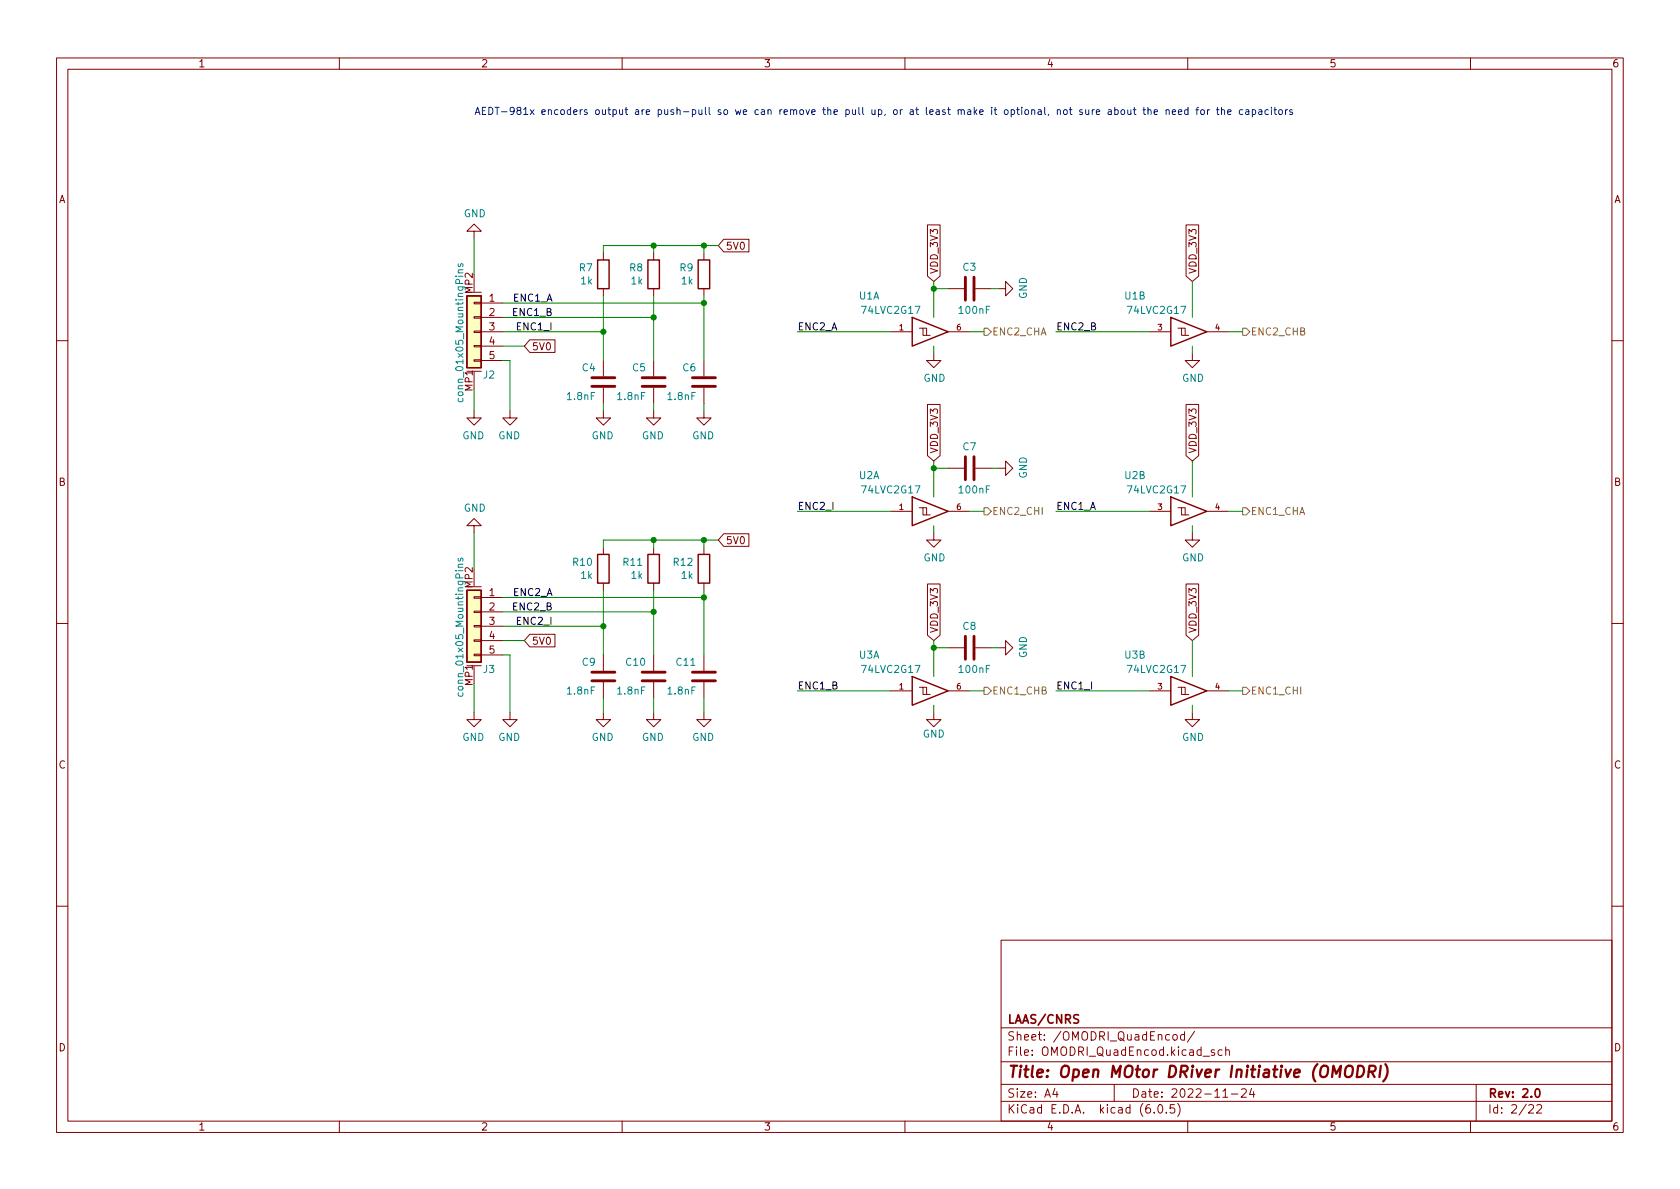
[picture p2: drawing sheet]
<svg xmlns="http://www.w3.org/2000/svg" width="297mm" height="210mm" viewBox="0 0 297 210" stroke-linecap="round" stroke-linejoin="round" font-family="sans-serif">
<g fill="none" stroke="#840000" stroke-width=".18">
<path d="M10 10.2h277v190.1h-277zM12 12.2h273v186.1h-273zM60 10.2v2M110 10.2v2M160 10.2v2M210 10.2v2M260 10.2v2M164 39.8h2.2v9l-1.1 1-1.1-1zM209.7 39.8h2.2v9l-1.1 1-1.1-1zM82.5 51.7h2.6M83.8 58.5h1.3v.3h-1.3zM83.8 56h1.3v.3h-1.3z"/>
<path d="M83.8 53.5h1.3v.2h-1.3zM83.8 40.9h-1.3l1.3-1.3 1.3 1.3h-1.3v1.3M83.8 48.5v3.1M85.1 53.6h3.8M85.1 56.1h3.8M85.1 58.7h3.8M106.7 44.7v1.3M106.7 51v1.3M115.6 44.7v1.3M115.6 51v1.3M124.5 44.7v1.3M124.5 51v1.3"/>
<path d="M128 42.3h4.4v2.2h-4.4l-1-1.1zM157.5 58.7h3.8M162.6 58h.6v1.3h1.3M163.2 58h.6v1.3M167.6 58.7h3.8M167.6 51h2.8M172.5 51h2.8M176.5 51h1.3v-1.2l1.3 1.2-1.3 1.3v-1.3M203.2 58.7h3.8M208.3 58h.6v1.3h1.3M208.9 58h.6v1.3M213.4 58.7h3.8"/>
<path d="M10 60.2h2M82.5 65.7h2.6M83.8 63.6h1.3v.3h-1.3zM83.8 61.1h1.3v.2h-1.3zM83.8 72.6v1.3h-1.3l1.3 1.3 1.3-1.3h-1.3M83.8 65.8v3M85.1 61.2h3.8M85.1 63.7h3.8M90.2 72.6v1.3h-1.3l1.3 1.3 1.2-1.3h-1.2M93.7 60.1h4.4v2.2h-4.4l-1-1.1zM106.7 72.6v1.3h-1.3l1.3 1.3 1.2-1.3h-1.2M106.7 63.7v2.8"/>
<path d="M106.7 68.6v2.8M115.6 72.6v1.3h-1.3l1.3 1.3 1.2-1.3h-1.2M115.6 63.7v2.8M115.6 68.6v2.8M124.5 72.6v1.3h-1.3l1.3 1.3 1.2-1.3h-1.2M124.5 63.7v2.8M124.5 68.6v2.8M164 71.5h2.2v9.1l-1.1 .9-1.1-.9zM165.1 62.5v1.2h1.3l-1.3 1.3-1.3-1.3h1.3M209.7 71.5h2.2v9.1l-1.1 .9-1.1-.9zM210.8 62.5v1.2h1.3l-1.3 1.3-1.3-1.3h1.3M285 60.2h2"/>
<path d="M83.8 93h-1.3l1.3-1.3 1.3 1.3h-1.3v1.2M106.7 96.8v1.2M115.6 96.8v1.2M124.5 96.8v1.2M128 94.4h4.4v2.2h-4.4l-1-1.1zM157.5 90.4h3.8M162.6 89.8h.6v1.3h1.3M163.2 89.8h.6v1.3M165.1 94.2v1.3h1.3l-1.3 1.3-1.3-1.3h1.3M167.6 90.4h3.8M167.6 82.8h2.8M172.5 82.8h2.8"/>
<path d="M176.5 82.8h1.3v-1.3l1.3 1.3-1.3 1.3v-1.3M203.2 90.4h3.8M208.3 89.8h.6v1.3h1.3M208.9 89.8h.6v1.3M210.8 94.2v1.3h1.3l-1.3 1.3-1.3-1.3h1.3M213.4 90.4h3.8M10 110.2h2M82.5 117.7h2.6M82.5 103.8h2.6M83.8 115.7h1.3v.2h-1.3zM83.8 113.2h1.3v.2h-1.3zM83.8 110.6h1.3v.3h-1.3z"/>
<path d="M83.8 108.1h1.3v.2h-1.3zM83.8 105.5h1.3v.3h-1.3zM83.8 100.6v3M83.8 117.9v3M85.1 105.7h3.8M85.1 108.2h3.8M85.1 110.7h3.8M85.1 113.3h3.8M85.1 115.8h3.8M93.7 112.2h4.4v2.2h-4.4l-1-1.1zM106.7 103.1v1.3M106.7 115.8v2.8"/>
<path d="M115.6 103.1v1.3M115.6 115.8v2.8M124.5 103.1v1.3M124.5 115.8v2.8M164 103.3h2.2v9l-1.1 1-1.1-1zM167.6 114.5h2.8M172.5 114.5h2.8M176.5 114.5h1.3v-1.2l1.3 1.2-1.3 1.3v-1.3M209.7 103.3h2.2v9l-1.1 1-1.1-1zM285 110.2h2M83.8 126v1.2h-1.3l1.3 1.3 1.3-1.3h-1.3M90.2 126v1.2h-1.3l1.3 1.3 1.2-1.3h-1.2"/>
<path d="M106.7 126v1.2h-1.3l1.3 1.3 1.2-1.3h-1.2M106.7 120.6v2.8M115.6 126v1.2h-1.3l1.3 1.3 1.2-1.3h-1.2M115.6 120.6v2.8M124.5 126v1.2h-1.3l1.3 1.3 1.2-1.3h-1.2M124.5 120.6v2.8M157.5 122.2h3.8M162.6 121.5h.6v1.3h1.3M163.2 121.5h.6v1.3M165.1 126v1.2h1.3l-1.3 1.3-1.3-1.3h1.3M167.6 122.2h3.8M203.2 122.2h3.8"/>
<path d="M208.3 121.5h.6v1.3h1.3M208.9 121.5h.6v1.3M210.8 126v1.2h1.3l-1.3 1.3-1.3-1.3h1.3M213.4 122.2h3.8M10 160.2h2M177 166.3h108v32h-108zM285 160.2h2M60 198.3v2M110 198.3v2M160 198.3v2M177 194.8h108M177 191.8h108"/>
<path d="M177 187.8h108M177 181.8h108M186.5 192.5l-.4 1h1M186.9 193v1M197 191.8v3M204.1 196.7v.1M204.9 195.4l.2-.1a.81 .81 0 0 1 .6 .7 .81 .81 0 0 1-.3 .8h-.2a.81 .81 0 0 1-.6-.6 .81 .81 0 0 1 .3-.8zM206.2 196.7v.1M207.4 183.1l.2-.2 .5 .2v.5l-.1 .3h-.4l-.2-.1zM207.6 195.3h-.7v.7l.2-.1 .5 .1 .1 .2-.1 .5-.2 .1-.5-.1M208.2 195.1a1.72 1.72 0 0 1 0 2.3M209.4 183l-.4-.1-.3 .3v.4l.2 .3h.5"/>
<path d="M209.4 182.4v1.5M210 198.3v2M211.2 182.4l-1.3 1.9M212.7 186.8h1.2M214.7 185.7l-.3-.1-.3 .2 .1 .3 .5 .1v.4h-.6M216.1 185.7l-.5-.1-.2 .3v.4l.1 .3h.6M216.2 194h.9M216.7 185.8l.2-.2 .4 .1 .1 .9M216.7 185.1v1.5M217.7 193.5h1.2M219.5 192.7l.6-.2 .2 .2 .1 .3-1 1h1M221.3 192.5l-.4 1h1"/>
<path d="M221.6 193v1M260 198.3v2M261 191.8v6.5M270.3 195.5l.6-.2 .2 .2 .1 .3-1 1h1M271.7 195.5l.6-.2 .2 .2 .1 .3-.9 1h.9"/>
</g>
<path d="M271.6 192.6l.2-.1a.82 .82 0 0 1 .6 .7 .82 .82 0 0 1-.3 .8h-.2a.81 .81 0 0 1-.6-.6 .81 .81 0 0 1 .3-.8z" fill="none" stroke="#840000" stroke-width=".3"/>
<path d="M238 188.7a.69 .69 0 0 1 1.2 0 1.47 1.47 0 0 1-.6 1.8l-.6-.1a1.5 1.5 0 0 1 0-1.7zM240.1 188.5h.5a1.08 1.08 0 0 1 .6 1 1.08 1.08 0 0 1-.8 1h-.5zM242 189.5h.8a.55 .55 0 0 0 .4-.5 .55 .55 0 0 0-.3-.5h-.8l-.2 2M242.5 189.5l.5 1M244.1 188.5l-.2 2M244.9 188.2a2.32 2.32 0 0 1-.3 3" fill="none" stroke="#840000" stroke-width=".4"/>
<g fill="none" stroke="#840000" stroke-width=".25">
<path d="M82.5 52.3h2.6v12.7h-2.6zM105.7 46h2v5h-2zM114.6 46h2v5h-2zM123.4 46h2.1v5h-2.1zM161.3 56.1l6.3 2.6-6.3 2.5zM207 56.1l6.4 2.6-6.4 2.5zM105.7 98h2v5.1h-2zM114.6 98h2v5.1h-2zM123.4 98h2.1v5.1h-2.1zM161.3 87.9l6.3 2.5-6.3 2.6zM207 87.9l6.4 2.5-6.4 2.6zM82.5 104.4h2.6v12.7h-2.6z"/>
<path d="M161.3 119.6l6.3 2.6-6.3 2.5zM207 119.6l6.4 2.6-6.4 2.5z"/>
</g>
<g fill="#ffffc2" stroke="#ffffc2" stroke-width=".18">
<path d="M82.5 52.3h2.6v12.7h-2.6z"/>
<path d="M82.5 104.4h2.6v12.7h-2.6z"/>
</g>
<path d="M81 48.2h.9M81.1 46.7l-.1 .3 .2 .2 .2-.1 .1-.4h.3v.5M81.9 47.7l-.8 .1-.1 .3 .1 .1M81.1 70.4l-.1 .4 .2 .2 .6-.1v-.5M81.1 98.7l-.1 .3 .2 .2h.2l.1-.5h.3v.5M81.9 99.8h-.8l-.1 .3 .1 .2M81 100.3h.9M81.1 122.5l-.1 .4 .2 .2 .6-.1v-.5" fill="none" stroke="#008484" stroke-width=".18"/>
<g fill="none" stroke="#840000" stroke-width=".51">
<path d="M170.7 49v4.1M172.2 49v4.1M104.6 68.3h4.1M104.6 66.8h4.1M113.5 68.3h4.1M113.5 66.8h4.1M122.4 68.3h4.1M122.4 66.8h4.1M170.7 80.8v4M172.2 80.8v4M104.6 118.9h4.1M113.5 118.9h4.1"/>
<path d="M122.4 118.9h4.1M170.7 112.5v4.1M172.2 112.5v4.1M104.6 120.4h4.1M113.5 120.4h4.1M122.4 120.4h4.1"/>
</g>
<path d="M174 58h.6l.7 .7-.7 .6h-.6zM219.7 58h.6l.7 .7-.7 .6h-.6zM174 89.8h.6l.7 .6-.7 .7h-.6zM219.7 89.8h.6l.7 .6-.7 .7h-.6zM174 121.5h.6l.7 .7-.7 .6h-.6zM219.7 121.5h.6l.7 .7-.7 .6h-.6z" fill="none" stroke="#848400" stroke-width=".18"/>
<g fill="none" stroke="#0000c2" stroke-width=".18">
<path d="M196 19.5h.4l.1 .7M196.5 19.7l-.4 .1-.2 .1 .2 .3h.4M197.1 19.5l.4-.1 .2 .2-.1 .6h-.5M197.1 19v1.2M198.3 19.5l.3-.1 .3 .2v.4l-.3 .2h-.3l-.1-.2zM199.4 19.4l.1 .8h.3l.2-.1M200 19.4v.8M200.4 19.4h.5M200.6 19v1.1l.3 .1M202.1 19.4h.5M202.2 19v1.1l.4 .1M203 19.5l.2-.1 .3 .1v.7"/>
<path d="M203 19v1.2M204.1 19.8l.6-.1-.1-.2-.4-.1-.1 .2v.6h.5M206.2 19.5l.2-.1 .3 .1v.7M206.2 19.4v.8M207.3 19.8l.6-.1-.1-.2-.4-.1-.1 .2v.6h.5M208.4 19.8l.6-.1-.1-.2-.4-.1-.1 .2v.6h.5M210 19.5l-.3-.1-.3 .2 .2 .6h.4M210 19v1.2M211.4 19.4h.5M211.9 19l-.3 .2v1M212.4 19.5l.3-.1 .3 .2v.4l-.3 .2h-.3l-.1-.2zM213.5 19.4v.8"/>
<path d="M213.9 19.4l-.4 .2M215.1 19.4h.5M215.3 19v1.1l.3 .1M216 19.5l.2-.1 .3 .1v.7M216 19v1.2M217.1 19.8l.6-.1-.1-.2-.4-.1-.1 .2v.6h.5M219.7 19.5l-.3-.1-.3 .2 .1 .6h.5M220.3 19.5h.5v.7M220.8 19.7l-.4 .1-.2 .1 .2 .3h.4M221.4 19.5l.4-.1 .2 .2-.1 .6h-.5M221.4 19.4v1.3M222.6 19.5h.5v.7"/>
<path d="M223.1 19.7l-.4 .1-.2 .1 .2 .3h.4M224.3 19.5l-.4-.1-.2 .2 .1 .6h.5M224.8 19v.1M224.8 19.4v.8M225.2 19.4h.5M225.4 19v1.1l.3 .1M226.2 19.5l.3-.1 .2 .2v.4l-.2 .2h-.3l-.1-.2zM227.3 19.4v.8M227.6 19.4l-.3 .2M228.5 19.5l-.3-.1-.2 .2 .1 .2 .4 .1v.3h-.5"/>
</g>
<g fill="none" stroke="#008400" stroke-width=".18">
<path d="M83.8 42.2v6.3M88.9 58.7h17.8M88.9 56.1h26.7M88.9 53.6h35.6M106.7 52.3v11.4M115.6 43.4v1.3M115.6 52.3v11.4M124.5 43.4v1.3M124.5 52.3v11.4M127 43.4h-20.3v1.3M141 58.7h16.5M165.1 49.8v6.3"/>
<path d="M165.1 51h2.5M171.4 58.7h2.6M175.3 51h1.2M186.7 58.7h16.5M210.8 49.8v6.3M217.2 58.7h2.5M83.8 68.8v3.8M88.9 63.7h1.3v8.9M88.9 61.2h3.8M106.7 71.4v1.2M115.6 71.4v1.2M124.5 71.4v1.2"/>
<path d="M165.1 61.2v1.3M210.8 61.2v1.3M83.8 94.2v6.4M115.6 95.5v1.3M124.5 95.5v1.3M127 95.5h-20.3v1.3M141 90.4h16.5M165.1 81.5v6.4M165.1 93v1.2M165.1 82.8h2.5M171.4 90.4h2.6M175.3 82.8h1.2"/>
<path d="M186.7 90.4h16.5M210.8 81.5v6.4M210.8 93v1.2M217.2 90.4h2.5M88.9 115.8h1.3v10.2M88.9 110.7h17.8M88.9 113.3h3.8M88.9 105.7h35.6M88.9 108.2h26.7M106.7 104.4v11.4M115.6 104.4v11.4M124.5 104.4v11.4"/>
<path d="M165.1 113.3v6.3M165.1 114.5h2.5M175.3 114.5h1.2M210.8 113.3v6.3M83.8 120.9v5.1M106.7 123.4v2.6M115.6 123.4v2.6M124.5 123.4v2.6M141 122.2h16.5M165.1 124.7v1.3M171.4 122.2h2.6M186.7 122.2h16.5"/>
<path d="M210.8 124.7v1.3M217.2 122.2h2.5"/>
</g>
<g fill="#008400" stroke="#008400" stroke-width=".18">
<circle cx="106.7" cy="58.7" r=".46"/>
<circle cx="115.6" cy="56.1" r=".46"/>
<circle cx="165.1" cy="51" r=".46"/>
<circle cx="124.5" cy="53.6" r=".46"/>
<circle cx="165.1" cy="82.8" r=".46"/>
<circle cx="124.5" cy="95.5" r=".46"/>
<circle cx="115.6" cy="95.5" r=".46"/>
<circle cx="115.6" cy="108.2" r=".46"/>
<circle cx="124.5" cy="105.7" r=".46"/>
<circle cx="106.7" cy="110.7" r=".46"/>
<circle cx="165.1" cy="114.5" r=".46"/>
<circle cx="124.5" cy="43.4" r=".46"/>
<circle cx="115.6" cy="43.4" r=".46"/>
</g>
<text font-size="2.8" fill="#840000" x="178" y="190.6">Title: Open MOtor DRiver Initiative (OMODRI)</text>
<g font-size="2.1" fill="#840000">
<text x="178" y="184">Sheet: /OMODRI_QuadEncod/</text>
<text x="178" y="181">LAAS/CNRS</text>
<text x="178" y="186.7">File: OMODRI_QuadEncod.kicad_sch</text>
<text x="178" y="196.9">KiCad E.D.A. kicad (6.0.5)</text>
<text x="178" y="194.1">Size: A4</text>
<text x="200" y="194.1">Date: 2022-11-24</text>
<text x="263" y="194.1">Rev: 2.0</text>
<text x="263" y="196.9">Id: 2/22</text>
</g>
<g font-size="1.8" fill="#840000">
<text x="35" y="11.9">1</text>
<text x="85" y="11.9">2</text>
<text x="135" y="11.9">3</text>
<text x="185" y="11.9">4</text>
<text x="235" y="11.9">5</text>
<text x="285" y="11.9">6</text>
<text x="10.3" y="35.9">A</text>
<text x="285.3" y="35.9">A</text>
<text x="128.3" y="44.2">5V0</text>
<text x="83.6" y="51.9" transform="rotate(-90 83.6 51.9)">MP2</text>
<text x="86.5" y="53.3">1</text>
<text x="165.8" y="48.5" transform="rotate(-90 165.8 48.5)">VDD_3V3</text>
<text x="211.5" y="48.5" transform="rotate(-90 211.5 48.5)">VDD_3V3</text>
<text x="86.5" y="55.9">2</text>
<text x="86.5" y="58.4">3</text>
<text x="86.5" y="61">4</text>
<text x="86.5" y="63.5">5</text>
<text x="94" y="61.9">5V0</text>
<text x="165.8" y="80.3" transform="rotate(-90 165.8 80.3)">VDD_3V3</text>
<text x="211.5" y="80.3" transform="rotate(-90 211.5 80.3)">VDD_3V3</text>
<text x="10.3" y="85.9">B</text>
<text x="285.3" y="85.9">B</text>
<text x="128.3" y="96.2">5V0</text>
<text x="83.6" y="103.9" transform="rotate(-90 83.6 103.9)">MP2</text>
<text x="86.5" y="105.4">1</text>
<text x="86.5" y="107.9">2</text>
<text x="86.5" y="110.5">3</text>
<text x="86.5" y="113">4</text>
<text x="165.8" y="112" transform="rotate(-90 165.8 112)">VDD_3V3</text>
<text x="211.5" y="112" transform="rotate(-90 211.5 112)">VDD_3V3</text>
<text x="86.5" y="115.6">5</text>
<text x="94" y="114">5V0</text>
<text x="10.3" y="135.9">C</text>
<text x="285.3" y="135.9">C</text>
<text x="10.3" y="185.9">D</text>
<text x="285.3" y="185.9">D</text>
<text x="35" y="199.9">1</text>
<text x="85" y="199.9">2</text>
<text x="135" y="199.9">3</text>
<text x="185" y="199.9">4</text>
<text x="235" y="199.9">5</text>
<text x="285" y="199.9">6</text>
</g>
<text font-size="1.8" fill="#0000c2" x="83.8" y="20.3">AEDT-981x encoders output are push-pull so we can remove the pull up, or at least make it optional, not sure about the need for the capacitors</text>
<g font-size="1.8" fill="#008484">
<text x="82" y="38.4">GND</text>
<text x="102.5" y="48">R7</text>
<text x="111.3" y="48">R8</text>
<text x="120.2" y="48">R9</text>
<text x="170.3" y="47.9">C3</text>
<text x="102.7" y="50.3">1k</text>
<text x="111.6" y="50.3">1k</text>
<text x="120.5" y="50.3">1k</text>
<text x="151.9" y="53">U1A</text>
<text x="181.6" y="52.9" transform="rotate(-90 181.6 52.9)">GND</text>
<text x="198.9" y="53">U1B</text>
<text x="152.6" y="55.5">74LVC2G17</text>
<text x="169.7" y="55.5">100nF</text>
<text x="199.6" y="55.5">74LVC2G17</text>
<text x="103" y="65.7">C4</text>
<text x="111.9" y="65.7">C5</text>
<text x="120.7" y="65.7">C6</text>
<text x="81.9" y="70.2" transform="rotate(-90 81.9 70.2)">conn_01x05_MountingPins</text>
<text x="83.6" y="69.1" transform="rotate(-90 83.6 69.1)">MP1</text>
<text x="85.5" y="66.9">J2</text>
<text x="100.4" y="70.7">1.8nF</text>
<text x="109.3" y="70.7">1.8nF</text>
<text x="118.2" y="70.7">1.8nF</text>
<text x="163.3" y="67.5">GND</text>
<text x="209" y="67.5">GND</text>
<text x="81.7" y="77.7">GND</text>
<text x="88.1" y="77.7">GND</text>
<text x="104.6" y="77.7">GND</text>
<text x="113.5" y="77.7">GND</text>
<text x="122.4" y="77.7">GND</text>
<text x="170.3" y="79.6">C7</text>
<text x="151.9" y="84.7">U2A</text>
<text x="152.6" y="87.2">74LVC2G17</text>
<text x="169.7" y="87.2">100nF</text>
<text x="181.6" y="84.6" transform="rotate(-90 181.6 84.6)">GND</text>
<text x="198.9" y="84.7">U2B</text>
<text x="199.6" y="87.2">74LVC2G17</text>
<text x="82" y="90.5">GND</text>
<text x="101.4" y="100">R10</text>
<text x="110.2" y="100">R11</text>
<text x="119.1" y="100">R12</text>
<text x="163.3" y="99.3">GND</text>
<text x="209" y="99.3">GND</text>
<text x="102.7" y="102.4">1k</text>
<text x="111.6" y="102.4">1k</text>
<text x="120.5" y="102.4">1k</text>
<text x="170.3" y="111.4">C8</text>
<text x="85.5" y="119">J3</text>
<text x="103" y="117.7">C9</text>
<text x="110.8" y="117.7">C10</text>
<text x="119.6" y="117.7">C11</text>
<text x="151.9" y="116.5">U3A</text>
<text x="152.6" y="119">74LVC2G17</text>
<text x="169.7" y="119">100nF</text>
<text x="181.6" y="116.4" transform="rotate(-90 181.6 116.4)">GND</text>
<text x="198.9" y="116.5">U3B</text>
<text x="199.6" y="119">74LVC2G17</text>
<text x="81.9" y="122.3" transform="rotate(-90 81.9 122.3)">conn_01x05_MountingPins</text>
<text x="83.6" y="121.2" transform="rotate(-90 83.6 121.2)">MP1</text>
<text x="100.4" y="122.8">1.8nF</text>
<text x="109.3" y="122.8">1.8nF</text>
<text x="118.2" y="122.8">1.8nF</text>
<text x="81.7" y="131">GND</text>
<text x="88.1" y="131">GND</text>
<text x="104.6" y="131">GND</text>
<text x="113.5" y="131">GND</text>
<text x="122.4" y="131">GND</text>
<text x="163.1" y="130.4">GND</text>
<text x="209" y="131">GND</text>
</g>
<g font-size="1.8">
<text x="90.8" y="53.3">ENC1_A</text>
<text x="90.8" y="55.9">ENC1_B</text>
<text x="91.6" y="58.4">ENC1_I</text>
<text x="141" y="58.4">ENC2_A</text>
<text x="186.7" y="58.4">ENC2_B</text>
<text x="141" y="90.2">ENC2_I</text>
<text x="186.7" y="90.2">ENC1_A</text>
<text x="90.8" y="107.9">ENC2_B</text>
<text x="90.8" y="105.4">ENC2_A</text>
<text x="91.6" y="110.5">ENC2_I</text>
<text x="141" y="121.9">ENC1_B</text>
<text x="186.7" y="121.9">ENC1_I</text>
</g>
<g font-size="1.8" fill="#848400">
<text x="175.4" y="59.3">ENC2_CHA</text>
<text x="221.1" y="59.3">ENC2_CHB</text>
<text x="175.4" y="91.1">ENC2_CHI</text>
<text x="221.1" y="91.1">ENC1_CHA</text>
<text x="175.4" y="122.8">ENC1_CHB</text>
<text x="221.1" y="122.8">ENC1_CHI</text>
</g>
<g font-size="1.4" fill="#840000">
<text x="159" y="58.4">1</text>
<text x="169.2" y="58.4">6</text>
<text x="204.7" y="58.4">3</text>
<text x="214.9" y="58.4">4</text>
<text x="159" y="90.2">1</text>
<text x="169.2" y="90.2">6</text>
<text x="204.7" y="90.2">3</text>
<text x="214.9" y="90.2">4</text>
<text x="159" y="121.9">1</text>
<text x="169.2" y="121.9">6</text>
<text x="204.7" y="121.9">3</text>
<text x="214.9" y="121.9">4</text>
</g>
</svg>
